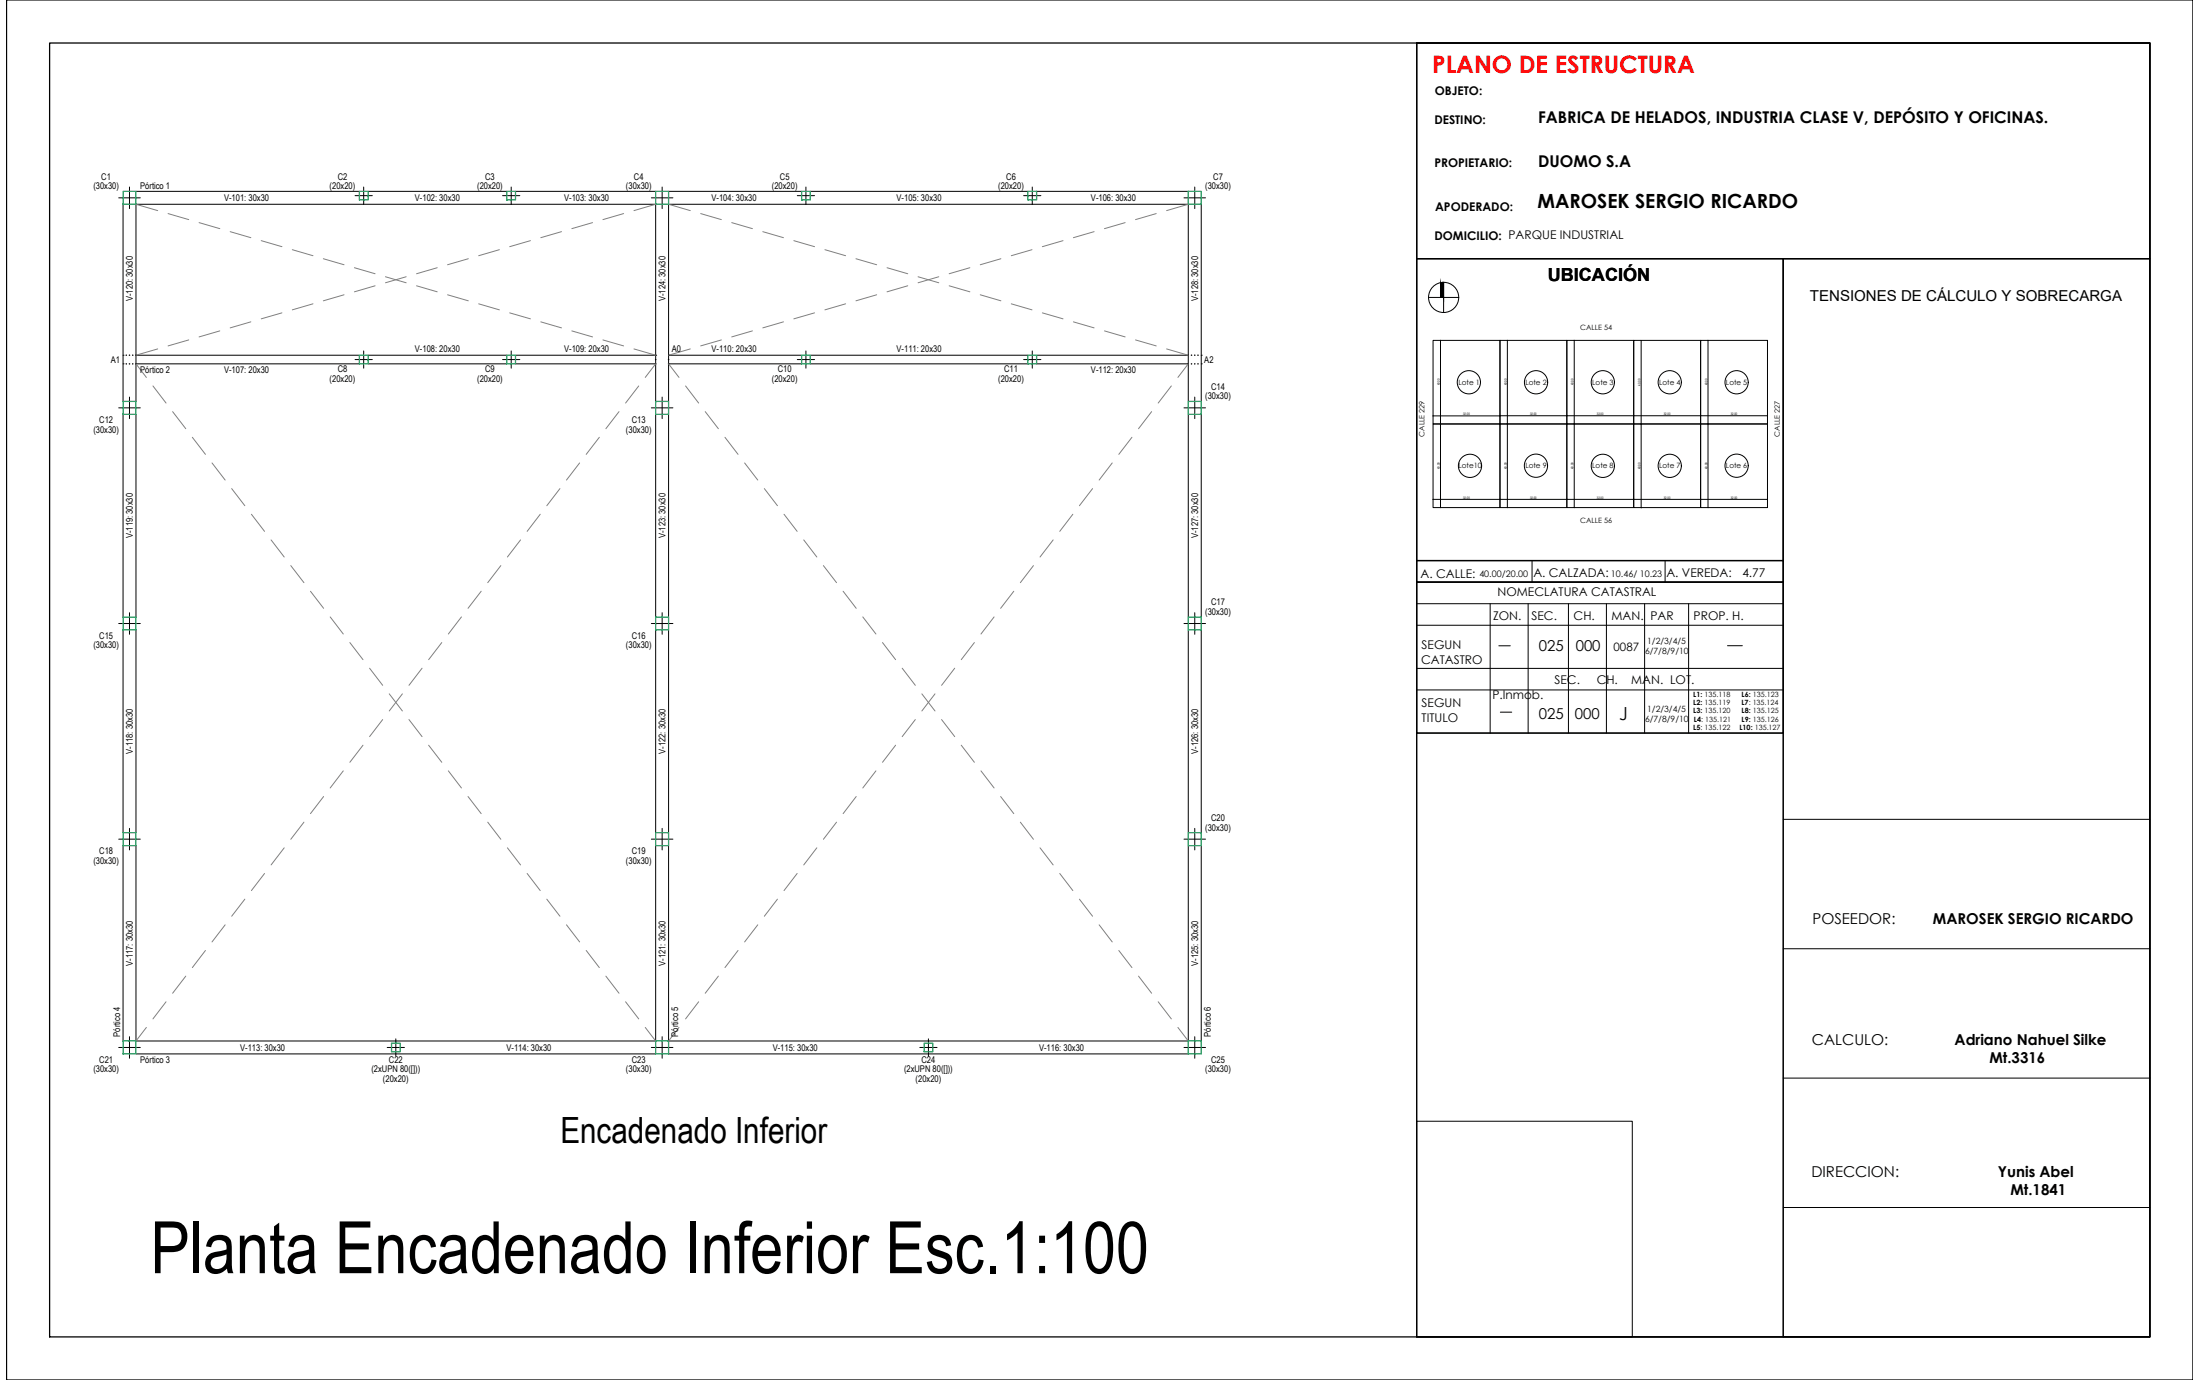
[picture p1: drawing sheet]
<svg xmlns="http://www.w3.org/2000/svg" width="510mm" height="320mm" viewBox="0 0 510 320" stroke-linecap="round" stroke-linejoin="round" font-family="sans-serif">
<!-- layer: 0 -->
<g fill="none" stroke="#000" stroke-width=".23">
<path d="M328.5 10h170v300h-170zM328.5 60h170M413.5 60v250M332.3 78.9h15.5v19.4h-15.5zM334 78.9v.1M334 78.9v38.8M347.8 78.9h15.5v19.4h-15.5zM349.5 78.9v.1M349.5 78.9v38.8M363.3 78.9h15.5v19.4h-15.5zM365 78.9l.1 .1M365 78.9v38.8"/>
<path d="M378.8 78.9h15.5v19.4h-15.5zM380.5 78.9l.1 .1M380.5 79v38.7M394.3 78.9h15.5v19.4h-15.5zM396 78.9l.1 .1M396 78.9l.1 38.8M332.3 98.3h15.5v19.4h-15.5zM332.3 96.4v.1M334 98.3h.1M347.8 98.3h15.5v19.4h-15.5zM347.8 96.4v.1M349.5 98.3h.1"/>
<path d="M363.3 98.3h15.5v19.4h-15.5zM363.3 96.4h.1M365 98.3h.1M378.8 98.3h15.5v19.4h-15.5zM378.8 96.4h.1M380.5 98.3l.1 .1M394.3 98.3h15.5v19.4h-15.5zM394.4 96.4h-.1M396 98.3h.1M409.8 96.4h-77.5M409.9 96.4h-.1M332.3 115.8h77.5"/>
<path d="M332.3 115.8h.1M334 117.7h.1M347.8 115.8h.1M363.3 115.8h.1M365 117.7h.1M378.8 115.8h.1M394.4 115.8h-.1M328.5 135h85M328.5 140h85M345.5 140v30M354.3 140v30M355.2 130v5"/>
<path d="M363.7 140v30M372.5 140v30M381.3 140v30M386.1 130v5M391.5 140v30M328.5 145h85M328.5 155h85M328.5 160h85M328.5 170h85M413.5 190h85M413.5 220h85M328.5 260h50v50h-50z"/>
<path d="M413.5 250h85M413.5 280h85"/>
<circle cx="340.6" cy="88.6" r="2.69"/>
<circle cx="356.2" cy="88.6" r="2.69"/>
<circle cx="371.6" cy="88.6" r="2.69"/>
<circle cx="387.2" cy="88.6" r="2.69"/>
<circle cx="402.7" cy="88.6" r="2.69"/>
<circle cx="340.9" cy="108" r="2.69"/>
<circle cx="356.1" cy="108" r="2.69"/>
<circle cx="371.6" cy="108" r="2.69"/>
<circle cx="387.2" cy="108" r="2.69"/>
<circle cx="402.7" cy="108" r="2.69"/>
</g>
<!-- layer: VISTAS -->
<g fill="#000" stroke="#000" stroke-width=".23">
<path d="M334.4 65.5h.3z"/>
<path d="M334.4 65.5h.3zM334 65.5h.7z"/>
<path d="M334 65.5l.7 3.5v-3.5zM334 65.5l.7 3.5h-.7z"/>
</g>
<!-- layer: SILUETA DE SUPERFICIES -->
<g fill="none" stroke="#000" stroke-width=".23">
<path d="M331.2 69h7M334 65.5v3.5M334.7 65.5v7"/>
<circle cx="334.7" cy="69" r="3.5"/>
</g>
<!-- layer: plano 01 -->
<path d="M347.5 149.7h2.7M400.6 149.7h3.4M347.9 165.1h2.6" fill="none" stroke="#000" stroke-width=".23"/>
<!-- layer: 0 -->
<path d="M1.5 0h507v320h-507zM11.5 10h487v300h-487zM328.5 10h170v300h-170zM328.5 10h170v50h-170zM328.5 60h85v70h-85zM413.5 60h85v250h-85zM328.5 130h85v5h-85zM328.5 135h85v35h-85z" fill="none" stroke="#000" stroke-width=".3"/>
<!-- layer: VIG_CARAS -->
<g fill="none" stroke="#000" stroke-width=".23">
<path d="M28.5 47.4v45.7M31.5 44.4h51.8M85.3 44.4h32.2M119.5 44.4h32.5M155 44.4h30.9M187.9 44.4h50.5M240.4 44.4h35.1M278.5 47.4v45.7M28.5 82.4h.1M28.5 84.4h.1M28.5 96.1v47M31.5 93.1v-45.7h120.5v45.7"/>
<path d="M31.5 96.1v47M31.5 84.4h51.8M31.5 82.4h51.8M85.3 84.4h32.2M85.3 82.4h32.2M119.5 84.4h32.5M119.5 82.4h32.5M152 82.4h.1M152 96.1v47M155 82.4h.1M155 93.1v-45.7h120.5v45.7M155 96.1v47"/>
<path d="M155 84.4h30.9M155 82.4h30.9M187.9 84.4h50.5M187.9 82.4h50.5M240.4 84.4h35.1M240.4 82.4h35.1M275.5 96.1v47M278.5 84.4h.1M278.5 82.4h.1M278.5 96.1v47M28.5 146.1v47M31.5 146.1v47"/>
<path d="M152 146.1v47M155 146.1v47M275.5 146.1v47M278.5 146.1v47M28.5 196.1v45.3M31.5 196.1v45.3h120.5v-45.3M155 196.1v45.3h120.5v-45.3M278.5 196.1v45.3M31.5 244.4h120.5M155 244.4h120.5"/>
</g>
<g fill="#000" stroke="#000" stroke-width=".23">
<circle cx="29.3" cy="82.4" r=".06"/>
<circle cx="29.3" cy="84.4" r=".06"/>
<circle cx="30" cy="84.4" r=".06"/>
<circle cx="30" cy="82.4" r=".06"/>
<circle cx="30.8" cy="84.4" r=".06"/>
<circle cx="30.8" cy="82.4" r=".06"/>
<circle cx="31.5" cy="84.4" r=".06"/>
<circle cx="31.5" cy="82.4" r=".06"/>
<circle cx="152" cy="83.4" r=".06"/>
<circle cx="152" cy="84.4" r=".06"/>
<circle cx="155" cy="84.4" r=".06"/>
<circle cx="155" cy="83.4" r=".06"/>
<circle cx="275.5" cy="84.4" r=".06"/>
<circle cx="275.5" cy="82.4" r=".06"/>
<circle cx="276.3" cy="84.4" r=".06"/>
<circle cx="276.3" cy="82.4" r=".06"/>
<circle cx="277" cy="82.4" r=".06"/>
<circle cx="277" cy="84.4" r=".06"/>
<circle cx="277.8" cy="82.4" r=".06"/>
<circle cx="277.8" cy="84.4" r=".06"/>
</g>
<!-- layer: COLUMNAS_EJES -->
<g fill="none" stroke="#000" stroke-width=".23">
<path d="M27.5 45.9h5M30 43.4v5M82.3 45.4h4M84.3 43.4v4M116.5 45.4h4M118.5 43.4v4M151 45.9h5M153.5 43.4v5M184.9 45.4h4M186.9 43.4v4M237.4 45.4h4M239.4 43.4v4"/>
<path d="M274.5 45.9h5M277 43.4v5M27.5 94.6h5M30 92.1v5M82.3 83.4h4M84.3 81.4v4M116.5 83.4h4M118.5 81.4v4M151 94.6h5M153.5 92.1v5M184.9 83.4h4M186.9 81.4v4"/>
<path d="M237.4 83.4h4M239.4 81.4v4M274.5 94.6h5M277 92.1v5M27.5 144.6h5M30 142.1v5M151 144.6h5M153.5 142.1v5M274.5 144.6h5M277 142.1v5M27.5 194.6h5M30 192.1v5"/>
<path d="M151 194.6h5M153.5 192.1v5M274.5 194.6h5M277 192.1v5M27.5 242.9h5M30 240.4v5M89.8 242.9h4M91.8 240.9v4M151 242.9h5M153.5 240.4v5M213.3 242.9h4M215.3 240.9v4"/>
<path d="M274.5 242.9h5M277 240.4v5"/>
</g>
<!-- layer: PILAR_HORMIGON -->
<g fill="none" stroke="#00b85c" stroke-width=".3">
<path d="M28.5 44.4h3v3h-3zM83.3 44.4h2v2h-2zM117.5 44.4h2v2h-2zM152 44.4h3v3h-3zM185.9 44.4h2v2h-2zM238.4 44.4h2v2h-2zM275.5 44.4h3v3h-3zM28.5 93.1h3v3h-3zM83.3 82.4h2v2h-2zM117.5 82.4h2v2h-2zM152 93.1h3v3h-3zM185.9 82.4h2v2h-2z"/>
<path d="M238.4 82.4h2v2h-2zM275.5 93.1h3v3h-3zM28.5 143.1h3v3h-3zM152 143.1h3v3h-3zM275.5 143.1h3v3h-3zM28.5 193.1h3v3h-3zM152 193.1h3v3h-3zM275.5 193.1h3v3h-3zM28.5 241.4h3v3h-3zM90.8 241.9h2v2h-2zM152 241.4h3v3h-3zM214.3 241.9h2v2h-2z"/>
<path d="M275.5 241.4h3v3h-3z"/>
</g>
<!-- layer: PA_SIMB_HUEC -->
<g fill="none" stroke="#808080" stroke-width=".23">
<path d="M31.5 47.4l5.1 1.4M39 49.5l4.8 1.4M46.2 51.6l4.8 1.4M53.4 53.7l4.8 1.4M60.6 55.8l4.8 1.4M67.8 57.9l4.8 1.4M75 60l4.8 1.4M108.6 60l-4.8 1.4M115.8 57.9l-4.8 1.4M123 55.8l-4.8 1.4M130.2 53.7l-4.8 1.4M137.4 51.6l-4.8 1.4"/>
<path d="M144.6 49.5l-4.8 1.4M152 47.4l-5 1.4M155 47.4l5.1 1.4M162.5 49.5l4.8 1.4M169.7 51.6l4.8 1.4M176.9 53.7l4.8 1.4M184.1 55.8l4.8 1.4M191.3 57.9l4.8 1.4M198.5 60l4.8 1.4M232.1 60l-4.8 1.4M239.3 57.9l-4.8 1.4M246.5 55.8l-4.8 1.4"/>
<path d="M253.7 53.7l-4.8 1.4M260.9 51.6l-4.8 1.4M268.1 49.5l-4.8 1.4M275.5 47.4l-5 1.4M43.8 78.8l-4.8 1.4M51 76.7l-4.8 1.4M58.2 74.6l-4.8 1.4M65.4 72.5l-4.8 1.4M72.6 70.4l-4.8 1.4M79.8 68.4l-4.8 1.3M82.2 62.1l4.8 1.4M87 66.3l-4.8 1.4"/>
<path d="M89.4 64.2l4.8 1.4M94.2 64.2l-4.8 1.4M96.6 66.3l4.8 1.4M101.4 62.1l-4.8 1.4M103.8 68.4l4.8 1.3M111 70.4l4.8 1.4M118.2 72.5l4.8 1.4M125.4 74.6l4.8 1.4M132.6 76.7l4.8 1.4M139.8 78.8l4.8 1.4M167.3 78.8l-4.8 1.4M174.5 76.7l-4.8 1.4"/>
<path d="M181.7 74.6l-4.8 1.4M188.9 72.5l-4.8 1.4M196.1 70.4l-4.8 1.4M203.3 68.4l-4.8 1.3M205.7 62.1l4.8 1.4M210.5 66.3l-4.8 1.4M212.9 64.2l4.8 1.4M217.7 64.2l-4.8 1.4M220.1 66.3l4.8 1.4M224.9 62.1l-4.8 1.4M227.3 68.4l4.8 1.3M234.5 70.4l4.8 1.4"/>
<path d="M241.7 72.5l4.8 1.4M248.9 74.6l4.8 1.4M256.1 76.7l4.8 1.4M263.3 78.8l4.8 1.4M31.5 84.4l2.4 3.1M35.5 89.5l3 4M36.6 80.9l-5.1 1.5M40 95.4l3.1 4M143.5 95.4l-3 4M147 80.9l5 1.5M148.1 89.5l-3 4M152 84.4l-2.4 3.1"/>
<path d="M155 84.4l2.4 3.1M159 89.5l3 4M160.1 80.9l-5.1 1.5M163.5 95.4l3.1 4M267 95.4l-3 4M270.5 80.9l5 1.5M271.6 89.5l-3 4M275.5 84.4l-2.4 3.1M44.6 101.4l3 4M49.2 107.3l3 4M53.7 113.3l3.1 4M58.3 119.2l3 4"/>
<path d="M125.3 119.2l-3.1 4M129.8 113.3l-3 4M134.4 107.3l-3.1 4M139 101.4l-3.1 4M168.1 101.4l3 4M172.7 107.3l3 4M177.2 113.3l3.1 4M181.8 119.2l3 4M248.8 119.2l-3.1 4M253.3 113.3l-3 4M257.9 107.3l-3 4M262.5 101.4l-3.1 4"/>
<path d="M62.9 125.2l3 4M67.4 131.1l3.1 4M72 137.1l3 3.9M111.6 137.1l-3.1 3.9M116.1 131.1l-3 4M120.7 125.2l-3 4M186.4 125.2l3 4M190.9 131.1l3.1 4M195.5 137.1l3 3.9M235.1 137.1l-3.1 3.9M239.6 131.1l-3 4M244.2 125.2l-3 4"/>
<path d="M76.6 143l3 4M81.1 149l3.1 4M85.7 154.9l3 4M97.9 154.9l-3.1 4M102.4 149l-3 4M107 143l-3 4M200.1 143l3 4M204.6 149l3.1 4M209.2 154.9l3 4M221.4 154.9l-3.1 4M225.9 149l-3 4M230.5 143l-3 4"/>
<path d="M79.6 178.7l-3 4M84.2 172.8l-3.1 3.9M88.7 166.8l-3 4M90.3 160.9l3 3.9M93.3 160.9l-3 3.9M94.8 166.8l3.1 4M99.4 172.8l3 3.9M104 178.7l3 4M203.1 178.7l-3 4M207.7 172.8l-3.1 3.9M212.2 166.8l-3 4M213.8 160.9l3 3.9"/>
<path d="M216.8 160.9l-3 3.9M218.3 166.8l3.1 4M222.9 172.8l3 3.9M227.5 178.7l3 4M65.9 196.6l-3 3.9M70.5 190.6l-3.1 4M75 184.7l-3 4M108.5 184.7l3.1 4M113.1 190.6l3 4M117.7 196.6l3 3.9M189.4 196.6l-3 3.9M194 190.6l-3.1 4"/>
<path d="M198.5 184.7l-3 4M232 184.7l3.1 4M236.6 190.6l3 4M241.2 196.6l3 3.9M52.2 214.4l-3 4M56.8 208.5l-3.1 3.9M61.3 202.5l-3 4M122.2 202.5l3.1 4M126.8 208.5l3 3.9M131.3 214.4l3.1 4M175.7 214.4l-3 4M180.3 208.5l-3.1 3.9"/>
<path d="M184.8 202.5l-3 4M245.7 202.5l3.1 4M250.3 208.5l3 3.9M254.9 214.4l3 4M33.9 238.2l-2.4 3.2M38.5 232.3l-3 3.9M43.1 226.3l-3.1 4M47.6 220.4l-3 3.9M135.9 220.4l3.1 3.9M140.5 226.3l3 4M145.1 232.3l3 3.9M149.6 238.2l2.4 3.2"/>
<path d="M157.4 238.2l-2.4 3.2M162 232.3l-3 3.9M166.6 226.3l-3.1 4M171.1 220.4l-3 3.9M259.4 220.4l3.1 3.9M264 226.3l3 4M268.6 232.3l3 3.9M273.1 238.2l2.4 3.2"/>
</g>
<text font-size="16.8" x="34.9" y="295.2">Planta Encadenado Inferior Esc.1:100</text>
<text font-size="8.4" x="129.9" y="265">Encadenado Inferior</text>
<text font-size="5.6" fill="#f00" x="332.1" y="17">PLANO DE ESTRUCTURA</text>
<text font-size="4.5" x="356.5" y="48.2">MAROSEK SERGIO RICARDO</text>
<g font-size="4.2">
<text x="358.9" y="65.2">UBICACIÓN</text>
<text x="375.4" y="166.9">J</text>
</g>
<g font-size="3.8">
<text x="356.6" y="28.6">FABRICA DE HELADOS, INDUSTRIA CLASE V, DEPÓSITO Y OFICINAS.</text>
<text x="356.6" y="38.8">DUOMO S.A</text>
</g>
<g font-size="3.5">
<text x="419.7" y="69.7">TENSIONES DE CÁLCULO Y SOBRECARGA</text>
<text x="356.8" y="150.9">025</text>
<text x="365.4" y="150.9">000</text>
<text x="356.8" y="166.8">025</text>
<text x="365.2" y="166.8">000</text>
<text x="420.3" y="214.2">POSEEDOR:</text>
<text x="448.2" y="214.2">MAROSEK SERGIO RICARDO</text>
<text x="420.1" y="242.3">CALCULO:</text>
<text x="453.2" y="242.3">Adriano Nahuel Silke</text>
<text x="461.3" y="246.5">Mt.3316</text>
<text x="420" y="272.8">DIRECCION:</text>
<text x="463.2" y="272.8">Yunis Abel</text>
<text x="466.2" y="277">Mt.1841</text>
</g>
<g font-size="2.8">
<text x="332.7" y="22">OBJETO:</text>
<text x="332.6" y="28.7">DESTINO:</text>
<text x="332.6" y="38.8">PROPIETARIO:</text>
<text x="332.8" y="48.8">APODERADO:</text>
<text x="332.6" y="55.6">DOMICILIO: PARQUE INDUSTRIAL</text>
<text x="329.4" y="134">A. CALLE:</text>
<text x="355.5" y="133.8">A. CALZADA:</text>
<text x="386.4" y="133.8">A. VEREDA:</text>
<text x="404" y="133.8">4.77</text>
<text x="346.2" y="143.6">ZON.</text>
<text x="347.2" y="138.2">NOMECLATURA CATASTRAL</text>
<text x="355.1" y="143.6">SEC.</text>
<text x="364.9" y="143.6">CH.</text>
<text x="373.7" y="143.6">MAN. PAR</text>
<text x="392.7" y="143.6">PROP. H.</text>
<text x="329.5" y="153.9">CATASTRO</text>
<text x="329.6" y="150.5">SEGUN</text>
<text x="360.5" y="158.6">SEC.</text>
<text x="370.2" y="158.6">CH.</text>
<text x="378.3" y="158.6">MAN. LOT.</text>
<text x="329.6" y="167.4">TITULO</text>
<text x="329.6" y="164">SEGUN</text>
<text x="346" y="162">P.Inmob.</text>
</g>
<text font-size="2.7" x="374.1" y="150.9">0087</text>
<g font-size="2.1">
<text x="23.5" y="41.7">C1</text>
<text x="78.3" y="41.7">C2</text>
<text x="112.5" y="41.7">C3</text>
<text x="147" y="41.7">C4</text>
<text x="180.8" y="41.7">C5</text>
<text x="233.3" y="41.7">C6</text>
<text x="281.3" y="41.7">C7</text>
<text x="21.6" y="43.9">(30x30)</text>
<text x="32.5" y="43.7">Pórtico 1</text>
<text x="52" y="46.6">V-101: 30x30</text>
<text x="76.4" y="43.9">(20x20)</text>
<text x="96.2" y="46.6">V-102: 30x30</text>
<text x="110.6" y="43.9">(20x20)</text>
<text x="130.8" y="46.6">V-103: 30x30</text>
<text x="145.1" y="43.9">(30x30)</text>
<text x="165" y="46.6">V-104: 30x30</text>
<text x="179" y="43.9">(20x20)</text>
<text x="207.9" y="46.6">V-105: 30x30</text>
<text x="231.5" y="43.9">(20x20)</text>
<text x="253" y="46.6">V-106: 30x30</text>
<text x="279.5" y="43.9">(30x30)</text>
<text x="30.8" y="69.8" transform="rotate(-90 30.8 69.8)">V-120: 30x30</text>
<text x="154.3" y="69.8" transform="rotate(-90 154.3 69.8)">V-124: 30x30</text>
<text x="277.8" y="69.8" transform="rotate(-90 277.8 69.8)">V-128: 30x30</text>
<text x="96.2" y="81.7">V-108: 20x30</text>
<text x="130.8" y="81.7">V-109: 20x30</text>
<text x="155.7" y="81.6">A0</text>
<text x="165" y="81.7">V-110: 20x30</text>
<text x="207.9" y="81.7">V-111: 20x30</text>
<text x="25.7" y="84.1">A1</text>
<text x="32.5" y="86.6">Pórtico 2</text>
<text x="52" y="86.6">V-107: 20x30</text>
<text x="76.4" y="88.6">(20x20)</text>
<text x="78.3" y="86.4">C8</text>
<text x="110.6" y="88.6">(20x20)</text>
<text x="112.5" y="86.4">C9</text>
<text x="179" y="88.6">(20x20)</text>
<text x="180.4" y="86.4">C10</text>
<text x="231.5" y="88.6">(20x20)</text>
<text x="232.8" y="86.4">C11</text>
<text x="253" y="86.6">V-112: 20x30</text>
<text x="279.2" y="84.1">A2</text>
<text x="279.5" y="92.6">(30x30)</text>
<text x="280.8" y="90.4">C14</text>
<text x="21.6" y="100.3">(30x30)</text>
<text x="23" y="98.1">C12</text>
<text x="145.1" y="100.3">(30x30)</text>
<text x="146.5" y="98.1">C13</text>
<text x="30.8" y="124.8" transform="rotate(-90 30.8 124.8)">V-119: 30x30</text>
<text x="154.3" y="124.8" transform="rotate(-90 154.3 124.8)">V-123: 30x30</text>
<text x="277.8" y="124.8" transform="rotate(-90 277.8 124.8)">V-127: 30x30</text>
<text x="343" y="133.7">40.00/20.00</text>
<text x="373.5" y="133.7">10.46/ 10.23</text>
<text x="279.5" y="142.6">(30x30)</text>
<text x="280.8" y="140.4">C17</text>
<text x="23" y="148.1">C15</text>
<text x="146.5" y="148.1">C16</text>
<text x="21.6" y="150.3">(30x30)</text>
<text x="145.1" y="150.3">(30x30)</text>
<text x="30.8" y="174.8" transform="rotate(-90 30.8 174.8)">V-118: 30x30</text>
<text x="154.3" y="174.8" transform="rotate(-90 154.3 174.8)">V-122: 30x30</text>
<text x="277.8" y="174.8" transform="rotate(-90 277.8 174.8)">V-126: 30x30</text>
<text x="280.8" y="190.4">C20</text>
<text x="279.5" y="192.6">(30x30)</text>
<text x="21.6" y="200.3">(30x30)</text>
<text x="23" y="198.1">C18</text>
<text x="145.1" y="200.3">(30x30)</text>
<text x="146.5" y="198.1">C19</text>
<text x="30.8" y="223.9" transform="rotate(-90 30.8 223.9)">V-117: 30x30</text>
<text x="154.3" y="223.9" transform="rotate(-90 154.3 223.9)">V-121: 30x30</text>
<text x="277.8" y="223.9" transform="rotate(-90 277.8 223.9)">V-125: 30x30</text>
<text x="27.9" y="240.4" transform="rotate(-90 27.9 240.4)">Pórtico 4</text>
<text x="55.7" y="243.6">V-113: 30x30</text>
<text x="117.4" y="243.6">V-114: 30x30</text>
<text x="157.2" y="240.4" transform="rotate(-90 157.2 240.4)">Pórtico 5</text>
<text x="179.2" y="243.6">V-115: 30x30</text>
<text x="240.9" y="243.6">V-116: 30x30</text>
<text x="280.7" y="240.4" transform="rotate(-90 280.7 240.4)">Pórtico 6</text>
<text x="21.6" y="248.6">(30x30)</text>
<text x="23" y="246.4">C21</text>
<text x="32.5" y="246.6">Pórtico 3</text>
<text x="86.1" y="248.6">(2xUPN 80([]))</text>
<text x="88.8" y="250.9">(20x20)</text>
<text x="90.2" y="246.4">C22</text>
<text x="145.1" y="248.6">(30x30)</text>
<text x="146.5" y="246.4">C23</text>
<text x="209.6" y="248.6">(2xUPN 80([]))</text>
<text x="212.3" y="250.9">(20x20)</text>
<text x="213.7" y="246.4">C24</text>
<text x="279.5" y="248.6">(30x30)</text>
<text x="280.8" y="246.4">C25</text>
</g>
<g font-size="2">
<text x="381.9" y="149.3">1/2/3/4/5</text>
<text x="381.4" y="151.6">6/7/8/9/10</text>
<text x="381.4" y="167.3">6/7/8/9/10</text>
<text x="381.9" y="165">1/2/3/4/5</text>
</g>
<g font-size="1.7">
<text x="366.4" y="76.5">CALLE 54</text>
<text x="338.2" y="89.2">Lote 1</text>
<text x="353.7" y="89.2">Lote 2</text>
<text x="369.2" y="89.2">Lote 3</text>
<text x="384.7" y="89.2">Lote 4</text>
<text x="400.2" y="89.2">Lote 5</text>
<text x="330.3" y="101.2" transform="rotate(-90 330.3 101.2)">CALLE 229</text>
<text x="412.7" y="101.2" transform="rotate(-90 412.7 101.2)">CALLE 227</text>
<text x="338.2" y="108.6">Lote10</text>
<text x="353.7" y="108.6">Lote 9</text>
<text x="369.2" y="108.6">Lote 8</text>
<text x="384.7" y="108.6">Lote 7</text>
<text x="400.2" y="108.6">Lote 6</text>
<text x="366.4" y="121.2">CALLE 56</text>
<text x="392.6" y="161.5">L1: 135.118</text>
<text x="403.8" y="161.5">L6: 135.123</text>
<text x="392.6" y="165.4">L3: 135.120</text>
<text x="392.6" y="163.5">L2: 135.119</text>
<text x="392.8" y="167.4">L4: 135.121</text>
<text x="403.8" y="163.5">L7: 135.124</text>
<text x="403.8" y="165.4">L8: 135.125</text>
<text x="403.8" y="167.4">L9: 135.126</text>
<text x="392.6" y="169.3">L5: 135.122</text>
<text x="403.3" y="169.3">L10: 135.127</text>
</g>
<g font-size=".8">
<text x="333.9" y="89.4" transform="rotate(-90 333.9 89.4)">40.00</text>
<text x="349.4" y="89.4" transform="rotate(-90 349.4 89.4)">40.00</text>
<text x="364.9" y="89.4" transform="rotate(-90 364.9 89.4)">40.00</text>
<text x="380.4" y="89.4" transform="rotate(-90 380.4 89.4)">40.00</text>
<text x="395.9" y="89.4" transform="rotate(-90 395.9 89.4)">40.00</text>
<text x="339.3" y="96.3">32.00</text>
<text x="354.8" y="96.2">32.00</text>
<text x="370.3" y="96.2">32.00</text>
<text x="385.8" y="96.2">32.00</text>
<text x="401.3" y="96.2">32.00</text>
<text x="333.9" y="108.8" transform="rotate(-90 333.9 108.8)">40.00</text>
<text x="349.4" y="108.8" transform="rotate(-90 349.4 108.8)">40.00</text>
<text x="364.9" y="108.8" transform="rotate(-90 364.9 108.8)">40.00</text>
<text x="380.4" y="108.8" transform="rotate(-90 380.4 108.8)">40.00</text>
<text x="395.9" y="108.8" transform="rotate(-90 395.9 108.8)">40.00</text>
<text x="339.3" y="115.6">32.00</text>
<text x="354.8" y="115.6">32.00</text>
<text x="370.3" y="115.6">32.00</text>
<text x="385.8" y="115.6">32.00</text>
<text x="401.3" y="115.6">32.00</text>
</g>
</svg>
